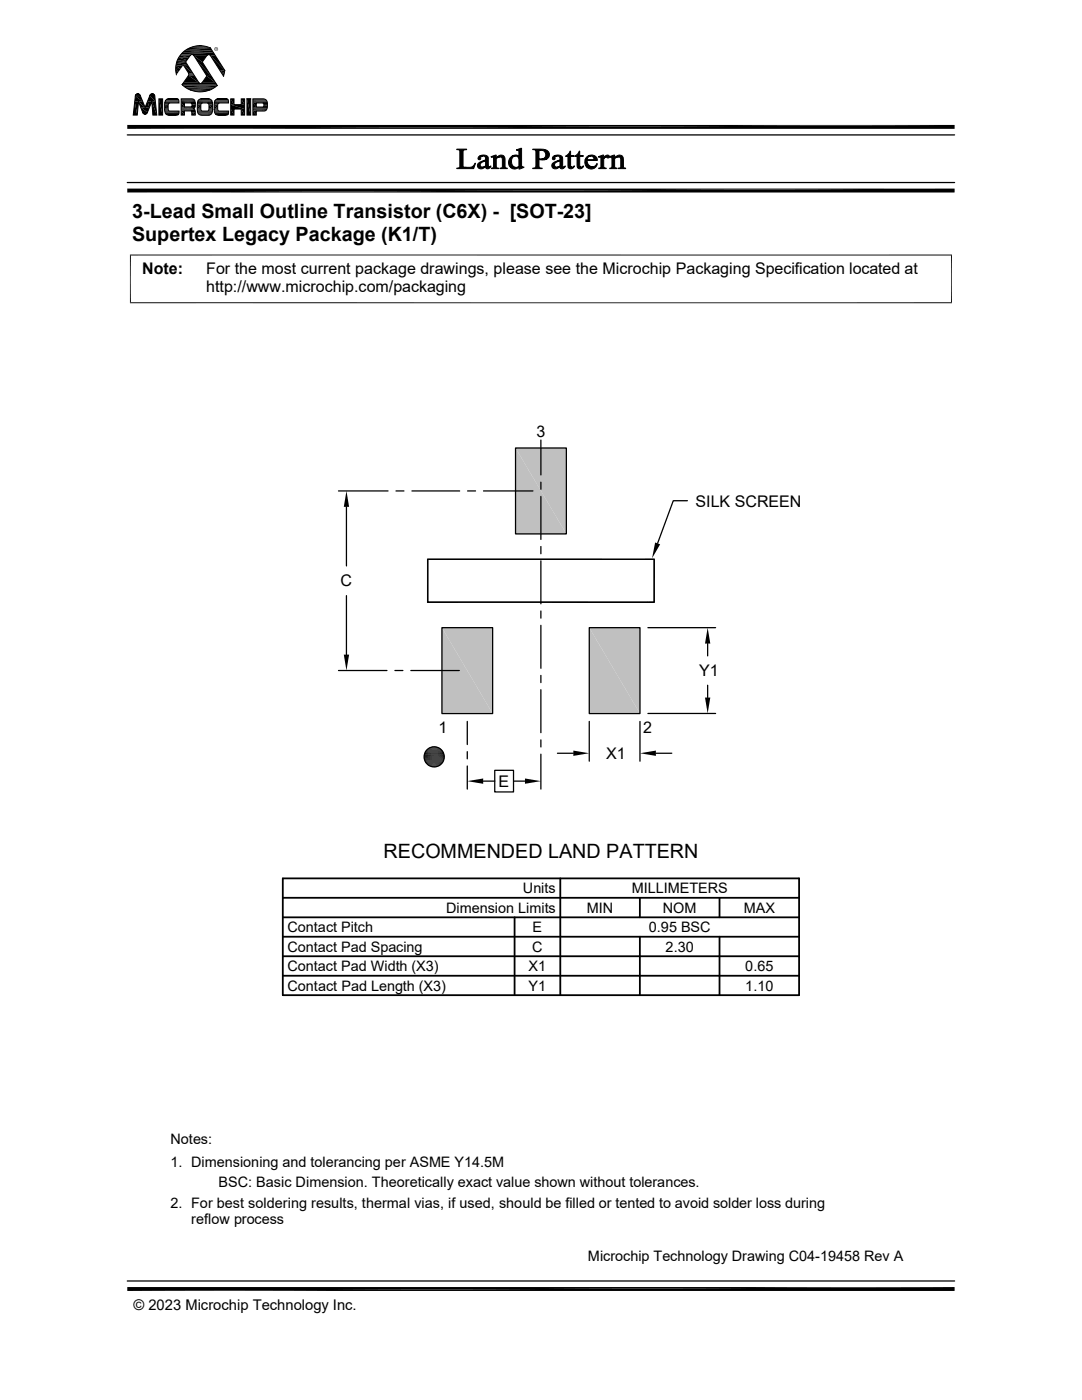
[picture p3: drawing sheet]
<svg xmlns="http://www.w3.org/2000/svg" width="216mm" height="279mm" viewBox="0 0 216 279" stroke-linecap="round" stroke-linejoin="round" font-family="sans-serif">
<g fill="#c0c0c0">
<path d="M102.9 89.4l10.1 17.2h-10.1z"/>
<path d="M102.9 89.4h10.1v17.2z"/>
<path d="M117.6 125.3l10.1 17.1h-10.1z"/>
<path d="M117.6 125.3h10.1v17.1z"/>
<path d="M88.2 125.3l10.1 17.1h-10.1z"/>
<path d="M88.2 125.3h10.1v17.1z"/>
</g>
<g fill="none" stroke="#000" stroke-width=".25">
<path d="M25.4 36.4h165.1M25.4 26.9h165.1M67.5 98h9.9M79 98h1.6M82.2 98h9.5M93.3 98h1.6M96.5 98h9.8M102.9 89.4h10.1v17.2h-10.1zM107.9 87.8v7M107.9 96.2v1.4M107.9 99.1v8.6M137.2 99.9h-2.9l-3.1 8.5"/>
<path d="M69.1 101.2v11.7M69.1 118.9v11.7M85.3 111.6h45.2v8.6h-45.2zM107.9 109.1v1.4M107.9 111.9v8.6M67.5 133.8h9.7M78.8 133.8h1.6M82 133.8h9.7M85.3 120.2h.1M88.2 125.3h10.1v17.1h-10.1zM107.9 121.9v1.5M107.9 124.8v8.6"/>
<path d="M107.9 134.8v1.4M107.9 137.6v8.6M117.6 125.3h10.1v17.1h-10.1zM129.3 125.3h13.5M141.2 128.4v2.5M141.2 136.8v2.4M93.2 144v4.6M93.2 150v1.4M93.2 152.9v4.6M96.4 155.9h2.3M98.7 153.7h3.8v4.4h-3.8zM102.5 155.9h2.3"/>
<path d="M107.9 147.7v1.4M107.9 150.5v7M111.2 150.3h3.2M117.6 144v7.9M127.7 144v7.9M129.3 142.4h13.5M130.9 150.3h3.1M25.4 255.7h165.1"/>
<circle cx="86.6" cy="151" r="2.01"/>
</g>
<g fill="#000" stroke="#000" stroke-width=".2">
<path d="M98 31.3h.3zM103.1 29.9l.2 .1zM119.4 31.3h.3zM121.6 31.3h.3z"/>
<path d="M91.1 29.8h2v.1a.56 .56 0 0 0-.7 .3v3l.2 .2h.4h-1.3l.1-3.1a.43 .43 0 0 0-.7-.4z" fill-rule="evenodd"/>
<path d="M91.1 33.5l3-.2 .8-.7-.4 1.1h-3.4z" fill-rule="evenodd"/>
<path d="M95.5 31.3l.3-.2h.6l-.5 .2v.3a.3 .3 0 0 1-.4 .2 .3 .3 0 0 1 0-.5z" fill-rule="evenodd"/>
<path d="M95.4 32.6l.9-.5h.6l-.5 .2a.54 .54 0 0 0-.6 .5 .54 .54 0 0 0 .5 .6h.5a.77 .77 0 0 1-1.1 .3 .77 .77 0 0 1-.3-1.1z" fill-rule="evenodd"/>
<path d="M95.8 31.1l.8-.2 .7 .3 .1 .3 .1 1.7 .3 .2a.48 .48 0 0 1-.5 .3 .48 .48 0 0 1-.4-.4l-.2-.1 .2-.1v-1h-.4a.47 .47 0 0 0 .4-.4 .47 .47 0 0 0-.2-.5z" fill-rule="evenodd"/>
<path d="M96.3 33.4l.6-.1z" fill-rule="evenodd"/>
<path d="M97.6 33.3l.3-.2-.1 .3z" fill-rule="evenodd"/>
<path d="M98 31.3l1-.4v.6h-.5z" fill-rule="evenodd"/>
<path d="M98.5 31.5l1.3-.2-.8 .4v1.4a.39 .39 0 0 0 .1 .4 .39 .39 0 0 0 .4 0v.2h-1.5l.5-.4z" fill-rule="evenodd"/>
<path d="M99.3 31.3a.83 .83 0 0 1 .9-.3 .83 .83 0 0 1 .6 .7v1.6l.4 .4h-1.4l.3-.2 .1-.2v-1.7l-.2-.3z" fill-rule="evenodd"/>
<path d="M102 31.2l.3-.1h.6a1.19 1.19 0 0 0-.8 1.2 1.19 1.19 0 0 0 .9 1.1h-1.1l-.4-.6a1.56 1.56 0 0 1 .5-1.6z" fill-rule="evenodd"/>
<path d="M102.3 31.1l.7-.2 .5 .3z" fill-rule="evenodd"/>
<path d="M103.1 29.9l1-.3v3.4l.2 .4h-.8a1.2 1.2 0 0 1-1.6 0h1.1l.5-.3v-1.4l-.3-.5h.3v-1.1z" fill-rule="evenodd"/>
<path d="M103.5 33.4h1.1l-1.1 .3z" fill-rule="evenodd"/>
<path d="M106.8 30h1.2l-.5 .1v1.6l1.6 .1h-1.6l.1 1.6 .6 .3h-1.9l.5-.3 .1-.3z" fill-rule="evenodd"/>
<path d="M106.3 29.8h1.6a1.29 1.29 0 0 1 1.7 1.4l-.5 .5h-1a.86 .86 0 0 0 .8-.7 .86 .86 0 0 0-.5-.9l-1.6-.1z" fill-rule="evenodd"/>
<path d="M107.5 31.8h1.4z" fill-rule="evenodd"/>
<path d="M110.4 31.2l.2-.1h.6a.42 .42 0 0 0-.5 .6 .33 .33 0 0 1-.5 0 .33 .33 0 0 1 .2-.5z" fill-rule="evenodd"/>
<path d="M110.3 32.6l.8-.5h.6l-.3 .1a.69 .69 0 0 0-.6 1l.8 .2a.77 .77 0 0 1-1 .3 .77 .77 0 0 1-.3-1.1z" fill-rule="evenodd"/>
<path d="M110.6 31.1l.5-.1a.87 .87 0 0 1 1.2 .6v1.6l.4 .2a.48 .48 0 0 1-.5 .3 .48 .48 0 0 1-.5-.4l-.2-.1 .2-.1v-1h-.4a.46 .46 0 0 0 .4-.4 .46 .46 0 0 0-.2-.5z" fill-rule="evenodd"/>
<path d="M111.1 33.4l.6-.1z" fill-rule="evenodd"/>
<path d="M112.4 33.3l.4-.2-.1 .3z" fill-rule="evenodd"/>
<path d="M113.7 30.2h.2v.8h.6v.2h-.6v1.9l.3 .3h-.8l-.1-2.2-.4-.1 .6-.4z" fill-rule="evenodd"/>
<path d="M113.4 33.4l.9-.1 .3-.2-.2 .4-.4 .2z" fill-rule="evenodd"/>
<path d="M115.6 30.2l.1 .8h.7v.2h-.7v1.7l.1 .4 .2 .1h-.8l-.1-2.2-.4-.1 .6-.4z" fill-rule="evenodd"/>
<path d="M115.2 33.4l.9-.1 .4-.2-.1 .3a.65 .65 0 0 1-1.2 0z" fill-rule="evenodd"/>
<path d="M117 31.4l.4-.3 .5 .1-.5 .1-.2 .6h-.4z" fill-rule="evenodd"/>
<path d="M117.4 31.1a1.23 1.23 0 0 1 1.7 .5l.1 .4h-2a1.09 1.09 0 0 0 1 1.3h-1.2l-.3-.6 .1-.8h1.7a.62 .62 0 0 0-.6-.7z" fill-rule="evenodd"/>
<path d="M117 33.3h1.2a.88 .88 0 0 0 .9-.7 1.16 1.16 0 0 1-.8 1.1 1.16 1.16 0 0 1-1.3-.4z" fill-rule="evenodd"/>
<path d="M119.4 31.3l1.1-.4v.6h.1l-.1 .3v1.5l.5 .4h-1.5l.4-.4v-1.8z" fill-rule="evenodd"/>
<path d="M120.6 31.3h.3l-.4 .2z" fill-rule="evenodd"/>
<path d="M120.6 31.3a.5 .5 0 0 1 .6-.4 .5 .5 0 0 1 .4 .5l-.3 .1z" fill-rule="evenodd"/>
<path d="M121.6 31.3l1-.4v.6h-.5z" fill-rule="evenodd"/>
<path d="M122.1 31.5l1.3-.2-.8 .4 .1 1.6 .4 .4h-1.4l.4-.4z" fill-rule="evenodd"/>
<path d="M122.9 31.3a.84 .84 0 0 1 .9-.3 .84 .84 0 0 1 .6 .9v1.4l.4 .4h-1.4l.3-.2 .2-.2-.1-1.7-.2-.3z" fill-rule="evenodd"/>
</g>
<g fill="#000">
<path d="M27 19.1l1 .1h-1zM27 19.1h1v.1zM27 19.2l1.5 1.1h-1.6zM27 19.2h1l.5 1.1zM27 19.1h1zM27.1 19h.9zM27.1 19l.9 .1zM27.1 18.9h.8zM27.1 18.9l.8 .1zM27.2 18.8l.7 .1zM27.2 18.8h.6zM27.2 18.8h.5z"/>
<path d="M27.3 18.7l.4 .1zM27.3 18.7h.4zM27.4 18.7h.2zM27.4 18.7h.3zM27.5 18.7h.1zM29.9 19.1l1.1 1.1h-1.6zM29.9 19.1h1l.1 1.1zM29.9 19.1h1zM29.9 19l1 .1zM29.9 19h.9zM30 19h.8zM30 18.9h.8z"/>
<path d="M30 18.9l.8 .1zM30.1 18.8l.7 .1zM30.1 18.8h.6zM30.1 18.8h.5zM30.2 18.7l.4 .1zM30.2 18.7h.4zM30.2 18.7h.3zM30.3 18.7h.2zM31.7 19.7l.7 3.3h-.7zM31.7 19.7h.7v3.3zM33.5 19.7h2zM33.5 19.7h1.9z"/>
<path d="M33.5 19.7h1.8zM33.6 19.7h1.7zM35 13.8l.6 .6h-.5zM35 13.8h1l-.4 .6zM35.1 13.2l.9 .6h-1zM35.1 13.2h1.4l-.5 .6zM35.1 14.4l.1 .5zM35.1 14.4h.5l-.4 .5zM35.1 13l1.4 .2h-1.4zM35.1 13h1.5l-.1 .2zM35.3 12.4l1.9 .2h-2zM35.3 12.4h1.7l.2 .2z"/>
<path d="M35.4 12l1.6 .4h-1.7zM35.4 12h1.9l-.3 .4zM35.6 11.5l1.7 .5h-1.9zM35.6 11.5h2.1l-.4 .5zM36.6 13l1.9 1.6h-.9zM36.6 13h.8l1.1 1.6zM37.6 15.1l2.1 1.4h-3.1zM37.6 15.1h1.2l.9 1.4zM37.6 14.6l.9 .1zM37.7 14.7h.9zM37.7 15l1.1 .1zM37.7 14.7l.9 .1z"/>
<path d="M37.7 14.9l1 .1zM37.7 14.8l1 .1zM37.7 14.9h1zM38.7 11.1l1.7 1.3h-.9zM38.7 11.1h2.6l-.9 1.3zM38.7 18.2l1.9 .1zM39 9.2h1.8zM39.3 18.3h1.3zM39.5 12.4l2.6 2.8h-.8zM39.5 12.4h.9l1.7 2.8zM39 9.2h1.7zM39.6 9.1l1.1 .1z"/>
<path d="M39.6 9.1h.6zM39.9 19.7l2 .1zM39.9 19.7h2zM40 19.7h1.9zM40 19.7h1.8zM40.1 19.7h1.7zM40.1 19.7h1.6zM41.3 15.2l1.7 1.3h-2.7zM41.3 15.2h.8l.9 1.3zM41.6 10.9h1.2zM41.7 10.9h1.2zM41.8 10.9l1.1 .1z"/>
<path d="M41.9 11h1zM41.9 11l1 .1zM42 11.1l2.9 3h-1zM42 11.1h.9l2 3zM42.8 9.8v.1zM42.8 9.7v.1zM42.8 9.9l.1 .2zM42.9 9.5l-.1 .2zM42.9 9.7l-.1 .1zM42.9 9.9v.2zM42.9 10.1h.1zM42.8 9.7l.1-.1z"/>
<path d="M42.9 10l.1 .1zM42.9 9.5h.1zM43 10.1l.1 .1zM43 9.4l.1 .1zM43.1 10.1h.2zM43.1 9.4l.2 .1zM43.3 10.1h.1zM43.3 19.7h2zM43.3 9.4v.2zM43.4 9.9l-.1 .1zM43.4 19.7h1.9zM43.4 19.7h1.8z"/>
<path d="M43.3 9.6l.1 .1zM43.3 10l.2-.1zM43.4 9.8v.1zM43.4 9.7v.1zM43.5 19.7h1.7zM43.4 9.5l.1 .2zM43.4 9.9l.1-.1zM43.5 9.7l-.1 .1zM43.9 14.1l.9 .5h-.6zM43.9 14.1h1l-.1 .5zM44.2 14.6l.4 .6zM44.2 14.6h.6l-.2 .6z"/>
<path d="M46 19.7l.7 1.2h-.7zM46 19.7h.7v1.2zM48.1 19.7l.7 1.2h-.7zM48.1 19.7h.7v1.2zM49.3 19.7l.7 3.3h-.7zM49.3 19.7h.7v3.3zM26.9 20.3h.7zM26.9 20.3l.5 2.7h-.8zM26.9 20.3h.7l-.2 2.7zM27.6 20.3h.9zM27.6 20.3l1.4 1.1h-.9zM27.6 20.3h.9l.5 1.1z"/>
<path d="M28.1 21.4l1.3 1h-.9zM28.1 21.4h1.7l-.4 1zM28.5 22.4h.9zM28.5 22.4l.9 .1zM28.5 22.5h.9zM28.5 22.5l.8 .1zM28.6 22.6h.7zM28.6 22.6l.7 .1zM28.6 22.7h.7zM28.6 22.7h.6zM28.7 22.7h.5zM28.7 22.7l.4 .1z"/>
<path d="M28.8 22.8h.3zM28.8 22.8h.2zM28.9 22.8h.1zM29.4 20.2l.4 1.2h-.8zM29.4 20.2h.9l-.5 1.2zM30.3 20.2l1 2.8h-.8zM30.3 20.2h.7l.3 2.8zM32.9 20.7l.7 .1zM32.9 20.7h.7zM32.9 20.8h.7zM32.9 20.8l.6 .2h-.6zM32.9 20.8h.7l-.1 .2z"/>
<path d="M32.9 21l.6 .7h-.6zM32.9 21h.6v.7zM32.9 21.7l.7 .1h-.7zM32.9 21.7h.6l.1 .1zM32.9 21.8h.7zM32.9 21.8l.7 .1zM32.9 21.9l.7 .1zM32.9 22h.7zM32.9 20.6h1zM32.9 20.6h.9zM32.9 20.6h.8zM32.9 20.6l.7 .1z"/>
<path d="M32.9 22l.8 .1zM32.9 22.1h.8zM32.9 22.1h.9zM32.9 22.1l.9 .1zM33.4 22.9l2 .1zM33.5 23h1.7zM33.5 23h1.9zM33.6 23h1.6zM33.6 23h1.4zM36.2 20.6l.6 .7h-.6zM36.2 20.6h.6v.7zM36.2 22.1l.6 .9h-.6z"/>
<path d="M36.2 22.1h.6v.9zM38.1 20.6h.8zM38.1 22.1h.8zM38.1 20.6h.9zM38.1 21.3h.8zM38.1 22.1l.8 .1zM38.2 22.2h.7zM38.2 20.6h.8zM38.2 21.3h.7zM38.2 22.2l.7 .1zM38.2 20.6l.8 .1zM38.2 21.2l.7 .1z"/>
<path d="M38.2 22.3l.7 .1zM38.3 20.7h.7zM38.2 21.2h.7zM38.3 21.2h.6zM38.3 22.4h.7zM38.3 22.4l.7 .6h-.7zM38.3 22.4h.7v.6zM38.3 20.7l.7 .1zM38.3 20.8l.7 .1zM38.3 21.1l.6 .1zM38.3 20.9l.7 .1h-.7zM38.3 20.9h.7v.1z"/>
<path d="M38.3 21l.7 .1zM38.3 21.1h.6zM38.3 21.1h.7zM39.4 20.7l.7 .1zM39.4 20.7h.7zM39.4 20.8h.7zM39.4 20.8l.7 .2h-.7zM39.4 20.8h.7v.2zM39.4 21l.7 .7h-.7zM39.4 21h.7v.7zM39.4 21.7l.7 .1h-.7zM39.4 21.7h.7v.1z"/>
<path d="M39.4 21.8h.7zM39.4 21.8l.7 .1zM39.4 21.9l.7 .1zM39.4 22h.8zM39.4 20.6h1zM39.4 20.6h.9zM39.4 20.6h.8zM39.4 20.6l.8 .1zM39.4 20.7h.8zM39.4 22l.8 .1zM39.4 22.1h.8zM39.4 22.1h.9z"/>
<path d="M39.4 22.1l1 .1zM39.9 22.9l1.8 .1zM39.9 22.9h2zM40.1 23h1.3zM40.1 23h1.6zM41.3 20.6h1.1zM41.4 20.6h1zM41.5 20.6h.9zM41.4 22.2h1zM41.5 22.1h.9zM41.6 20.6l.8 .1zM41.6 22.1h.8z"/>
<path d="M41.6 20.7h.8zM41.6 22l.8 .1zM41.6 20.7l.8 .1zM41.7 20.8h.7zM41.7 22h.7zM41.7 20.8l.7 .2h-.7zM41.7 20.8h.7v.2zM41.7 21.8h.7zM41.7 21.8l.7 .1zM41.7 21.9l.7 .1zM41.7 21.9h.7zM41.7 21l.7 .7h-.7z"/>
<path d="M41.7 21h.7v.7zM41.7 21.7l.7 .1h-.7zM41.7 21.7h.7v.1zM42.7 20.7l.8 .1zM42.7 20.7h.8zM42.7 20.8h.8zM42.7 20.8l.7 .2h-.7zM42.7 20.8h.8l-.1 .2zM42.7 21l.7 .7h-.7zM42.7 21h.7v.7zM42.7 21.7l.8 .1h-.8zM42.7 21.7h.7l.1 .1z"/>
<path d="M42.7 21.8h.8zM42.7 21.8l.8 .1zM42.7 21.9l.8 .1zM42.8 20.6h1zM42.8 20.6h.9zM42.8 20.6h.8zM42.8 20.6l.7 .1zM42.8 20.7h.7zM42.8 22h.7zM42.8 22l.8 .1zM42.8 22.1h.8zM42.8 22.1l.9 .1z"/>
<path d="M43.3 22.9l2 .1zM43.4 23h1.7zM43.4 23h1.9zM43.5 23h1.6zM43.5 23h1.4zM46 20.9l2.8 .9h-2.8zM46 20.9h2.8v.9zM46 21.8l.7 1.2h-.7zM46 21.8h.7v1.2zM48.1 21.8l.7 1.2h-.7zM48.1 21.8h.7v1.2zM50.5 20.6l.6 .8h-.6z"/>
<path d="M50.5 20.6h.6v.8zM50.5 22.2l.6 .8h-.6zM50.5 22.2h.6v.8zM52.4 20.6h.9zM52.5 20.6h.8zM52.5 21.4h.8zM52.5 21.3l.8 .1zM52.5 21.3h.8zM52.6 20.6h.7zM52.6 21.3h.7zM52.6 20.6l.7 .1zM52.6 21.2l.7 .1z"/>
<path d="M52.6 20.7h.8zM52.6 20.7l.8 .1h-.7zM52.6 20.7h.8v.1zM52.6 21.1h.7zM52.6 21.1h.8zM52.6 21.1l.7 .1zM52.6 21.2h.7zM52.7 20.8l.7 .3h-.7zM52.7 20.8h.7v.3zM52.7 21.1h.7zM25.4 38.4l165.1-.8v.8zM25.4 37.6h165.1l-165.1 .8z"/>
<path d="M25.4 25.7l165.1-.8v.8zM25.4 24.9h165.1l-165.1 .8zM69.1 98l.6 3.2h-1.1zM130.7 108.3l1 .3-1.6 2.8zM68.6 130.6h1.1l-.6 3.2zM140.7 139.2h1l-.5 3.2zM141.2 125.3l.5 3.1h-1zM85.6 152.8l1.9 .1zM85.8 149.2l1.8 .1zM85.8 152.9l1.5 .1zM85.8 152.9h1.7zM85.8 149.2h1.7z"/>
<path d="M86 149.1l1.5 .1zM86 153h1.1zM86 153h1.3zM86 149.1h1.3zM86.2 149.1h1.1zM86.2 153l.6 .1zM86.2 153h.9zM86.2 149.1h.9zM86.3 149l.8 .1zM86.3 153.1h.5zM86.3 149h.5zM93.2 155.9l3.2-.5v1z"/>
<path d="M104.8 155.4l3.1 .5-3.1 .5zM114.4 149.8l3.2 .5-3.2 .6zM127.7 150.3l3.2-.5v1.1zM25.4 257.6l165.1-.7v.7zM25.4 256.9h165.1l-165.1 .7z"/>
</g>
<path d="M56.4 179.2h103M56.4 175.3h103v23.3h-103zM111.8 175.3v23.3M127.7 179.2v3.9M143.6 179.2v3.9M56.4 190.8h103M56.4 183.1h103M56.4 194.7h103M56.4 186.9h103M102.7 183.1v15.5M127.7 186.9v11.7M143.6 186.9v11.7" fill="none" stroke="#000" stroke-width=".36"/>
<g fill="none" stroke="#000" stroke-width=".2">
<path d="M27.1 18.9l-.5 4.1h.8l.2-2.7 .9 2.1a.49 .49 0 0 0 .4 .4 .49 .49 0 0 0 .5-.3M27.5 18.7l.5 .4 1 2.3 .9-2.4a.5 .5 0 0 1 .5-.3 .5 .5 0 0 1 .5 .4l.4 3.9h-.8l-.2-2.8-.9 2.2M27.5 18.7l-.4 .2M31.7 19.7h.7v3.3h-.7zM33 20h2.7M33.1 19.9h2.6M33.1 19.9h2.5M33.2 19.9h2.4M33.3 19.8h2.3M33.4 19.8h2.1M35.9 11h2.1M36 11h2"/>
<path d="M36.2 19.7h2.3a1.17 1.17 0 0 1 .4 1.6l-.3 .4 .3 .2 .1 1.1h-.7v-.6l-.2-.3h-1.3v.9h-.6zM36.2 19.7l2.4 .1M36.2 19.8h2.5M36.2 19.9h2.6M36.3 16.9l.1 .1M36.3 16.9h7M36.5 16.7h6.6M36.5 16.6h3.3M36.6 16.5h3.1M36.6 13l1.1 1.8-1.4 2.1M36.9 17.4h6M37.5 17.7h4.9"/>
<path d="M37.8 9.5h4.2l2.8 4.6-.2 1.1-2.6-4.1-.4-.2-.3 .2M37.9 9.4h4M38.1 18a5.1 5.1 0 0 0 3.7 0M38.2 10.9h-2.2M38.4 9.3h3M38.4 9.2h2.9M38.4 10.9h3.2M38.5 11h2.9M38.6 11h2.7M38.7 18.3h2.5M38.7 11l2.6 4.2-1 1.3-.3 .2-.3-.2-2.7-4.1 1.2-1.5 .5 .2h2.6M39.6 20h2.6"/>
<path d="M39.6 19.9h2.6M39.7 19.8h2.4M39.8 19.8h2.2M39.9 19.8h2M40.2 16.6h2.9M40.3 16.6h2.7M41.3 11.1l-.9 1.3 2.9 4.7-1.5 .9M42 9.6a4.8 4.8 0 0 0-5.1 .5 4.8 4.8 0 0 0-1.7 4.8M42.8 10.9h-6.8M42.9 20h2.7M43 19.9h2.6M43 19.9h2.5"/>
<path d="M43.1 19.9h2.4M43.1 19.8h2.4M43.2 19.8h2.2M43.3 17h-6.9l1.6 1M46 19.7h.7v1.2h1.4v-1.2h.7v3.3h-.7v-1.2h-1.4v1.2h-.7zM49.3 19.7h.7v3.3h-.7zM49.3 19.7h.7M50.5 19.7h2a.99 .99 0 0 1 .9 1.4 .81 .81 0 0 1-.7 1.1h-1.6v.8h-.6zM50.5 19.7l2.4 .1M50.5 19.8h2.5M50.5 19.9h2.6M50.5 20h2.7"/>
<path d="M32.9 20.5h2.8M32.9 22.2h2.8M32.9 22.3h2.8M32.9 20.4h2.8M32.9 20.3h2.8M32.9 22.4h2.8M32.9 22.5h2.8M32.9 20.2h2.8M33 20.1h2.7M33 20.2l.6-.5h1.6a.57 .57 0 0 1 .5 .3 .57 .57 0 0 1 0 .6h-2l-.2 .4v.7l.1 .3 .2 .2h1.9a.62 .62 0 0 1-.1 .6 .62 .62 0 0 1-.6 .2h-1.2a.94 .94 0 0 1-.9-1.2v-1.3M33 22.6h2.7M33 20.2l-.1 .3"/>
<path d="M33 22.7h2.7M33.1 22.8h2.6M33.3 22.9h2.3M33.3 22.9h2.2M35.6 22.8l-2.4 .1M36.2 20.1h2.7M36.2 20.2h2.7M36.2 21.4h2.7M36.2 21.5h2.7M36.2 21.6h2.6M36.2 21.7h2.4M36.2 21.7h2.5"/>
<path d="M36.2 21.8h2.6M36.2 21.9h2.7M36.2 22h2.7M36.2 22.1h2.7M36.8 21.3v-.7h1.3l.2 .1-.1 .6h-1.4M38.7 21.6l-2.5 .1M39.4 20.5h3M39.4 22.2h3M39.4 20.4h3M39.4 20.5v1.3a.96 .96 0 0 0 .9 1.2h1.1a.94 .94 0 0 0 1-1.2v-1.3M39.4 22.4h3M39.4 22.5h2.9"/>
<path d="M39.4 20.2h3M39.5 22.6h2.8M39.5 20.1h2.8M39.5 22.7h2.7M39.6 22.8h2.6M39.7 22.9h2.4M39.8 22.9h2.2M40.2 20.6h1.2l.2 .1 .1 1-.1 .4h-1.4l-.1-1.1zM42.3 20.2l.1 .3M42.3 20.2l-.5-.5h-1.7a.8 .8 0 0 0-.7 .8M42.8 22.2h2.8M42.8 20.5h2.8"/>
<path d="M42.8 20.4h2.8M42.8 22.3h2.8M42.8 20.3h2.8M42.8 22.4h2.8M42.8 22.5h2.8M42.8 20.2h2.8M42.9 22.6h2.7M42.9 20.1h2.7M42.9 20.2l.6-.5h1.6a.56 .56 0 0 1 .5 .9h-2l-.2 .4v.7l.1 .3 .2 .2h1.9a.62 .62 0 0 1-.1 .6 .62 .62 0 0 1-.6 .2h-1.2a.94 .94 0 0 1-1-1.2l.2-1.6M42.9 22.7h2.7M43 22.8h2.6M43.2 22.9h2.2"/>
<path d="M45.5 22.8l-2.4 .1M50.5 20.1h2.7M50.5 20.2h2.8M50.5 20.4h2.8M50.5 20.5h2.8M50.5 21.4h2.8M50.5 21.7h2.8M50.5 21.8h2.8M50.5 22h2.7M50.5 22h2.6M50.5 22.1h2.5M50.5 22.1h2.4"/>
<path d="M51.1 20.6h1.4l.1 .1v.5l-.1 .2h-1.4zM26 50.8v9.7M189.9 50.8v9.7M189.9 50.9h-164M25.9 60.4h164M84.6 151h4.1M84.6 151.1h4.1M84.6 151.3h4M84.6 150.6h4M84.6 151.5h4M84.7 151.7h3.9M84.7 150.4h3.9"/>
<path d="M84.8 150.2h3.7M84.8 151.9h3.7M84.8 152.1h3.6M84.8 150h3.6M84.9 152.2h3.4M84.9 149.9h3.4M85 149.7h3.2M85 152.4h3.2M85.2 152.5h2.9M85.2 149.6h2.9M85.3 149.4h2.6M85.3 152.6h2.6"/>
<path d="M85.5 149.3h2.3M85.5 152.7h2.3M85.6 152.8h2M85.6 149.2h2"/>
</g>
<path d="M36.3 16.8h6.9M38 18.1h3.8M36.2 20.4h2.7M84.6 150.7h4" fill="none" stroke="#000" stroke-width=".21"/>
<path d="M37.3 9.7h4.8M37.5 17.9h4.9M50.5 21.5h2.8" fill="none" stroke="#000" stroke-width=".23"/>
<path d="M36.1 10.7h6.7M36.5 17.2h6.8M36.9 9.9h5.4" fill="none" stroke="#000" stroke-width=".34"/>
<path d="M36.4 10.3h6.2" fill="none" stroke="#000" stroke-width=".4"/>
<path d="M35.1 12.8h2.3M35.6 11.3h2.4" fill="none" stroke="#000" stroke-width=".42"/>
<path d="M37 17.6h5.9" fill="none" stroke="#000" stroke-width=".3"/>
<path d="M85.2 111.6h45.5M85.3 111.5v8.8M130.5 111.5v8.8M130.7 120.2h-45.5" fill="none" stroke="#000" stroke-width=".28"/>
<g font-size="3.9">
<text x="26.4" y="43.5">3-Lead Small Outline Transistor (C6X) - [SOT-23]</text>
<text x="26.4" y="48.1">Supertex Legacy Package (K1/T)</text>
<text x="76.5" y="171.2">RECOMMENDED LAND PATTERN</text>
</g>
<g font-size="3.2">
<text x="28.4" y="54.7">Note:</text>
<text x="41.1" y="58.3">http://www.microchip.com/packaging</text>
<text x="41.1" y="54.7">For the most current package drawings, please see the Microchip Packaging Specification located at</text>
<text x="107.1" y="87.1">3</text>
<text x="138.8" y="101.1">SILK SCREEN</text>
<text x="68" y="117">C</text>
<text x="139.5" y="135">Y1</text>
<text x="87.5" y="146.3">1</text>
<text x="128.3" y="146.3">2</text>
<text x="121" y="151.5">X1</text>
<text x="99.5" y="157">E</text>
</g>
<g font-size="2.9">
<text x="104.3" y="178.3">Units</text>
<text x="126" y="178.3">MILLIMETERS</text>
<text x="89" y="182.2">Dimension Limits</text>
<text x="117.1" y="182.2">MIN</text>
<text x="132.3" y="182.2">NOM</text>
<text x="148.4" y="182.2">MAX</text>
<text x="57.3" y="189.9">Contact Pad Spacing</text>
<text x="57.3" y="186">Contact Pitch</text>
<text x="106.2" y="189.9">C</text>
<text x="106.3" y="186">E</text>
<text x="129.5" y="186">0.95 BSC</text>
<text x="132.8" y="189.9">2.30</text>
<text x="57.3" y="197.7">Contact Pad Length (X3)</text>
<text x="57.3" y="193.8">Contact Pad Width (X3)</text>
<text x="105.5" y="197.7">Y1</text>
<text x="105.5" y="193.8">X1</text>
<text x="148.7" y="197.7">1.10</text>
<text x="148.7" y="193.8">0.65</text>
<text x="34" y="228.3">Notes:</text>
<text x="34" y="232.9">1. Dimensioning and tolerancing per ASME Y14.5M</text>
<text x="43.6" y="237">BSC: Basic Dimension. Theoretically exact value shown without tolerances.</text>
<text x="34" y="241">2. For best soldering results, thermal vias, if used, should be filled or tented to avoid solder loss during</text>
<text x="38.1" y="244.3">reflow process</text>
<text x="117.3" y="251.7">Microchip Technology Drawing C04-19458 Rev A</text>
<text x="26.6" y="261.3">© 2023 Microchip Technology Inc.</text>
</g>
<text font-size=".6" x="43" y="10">R</text>
</svg>
